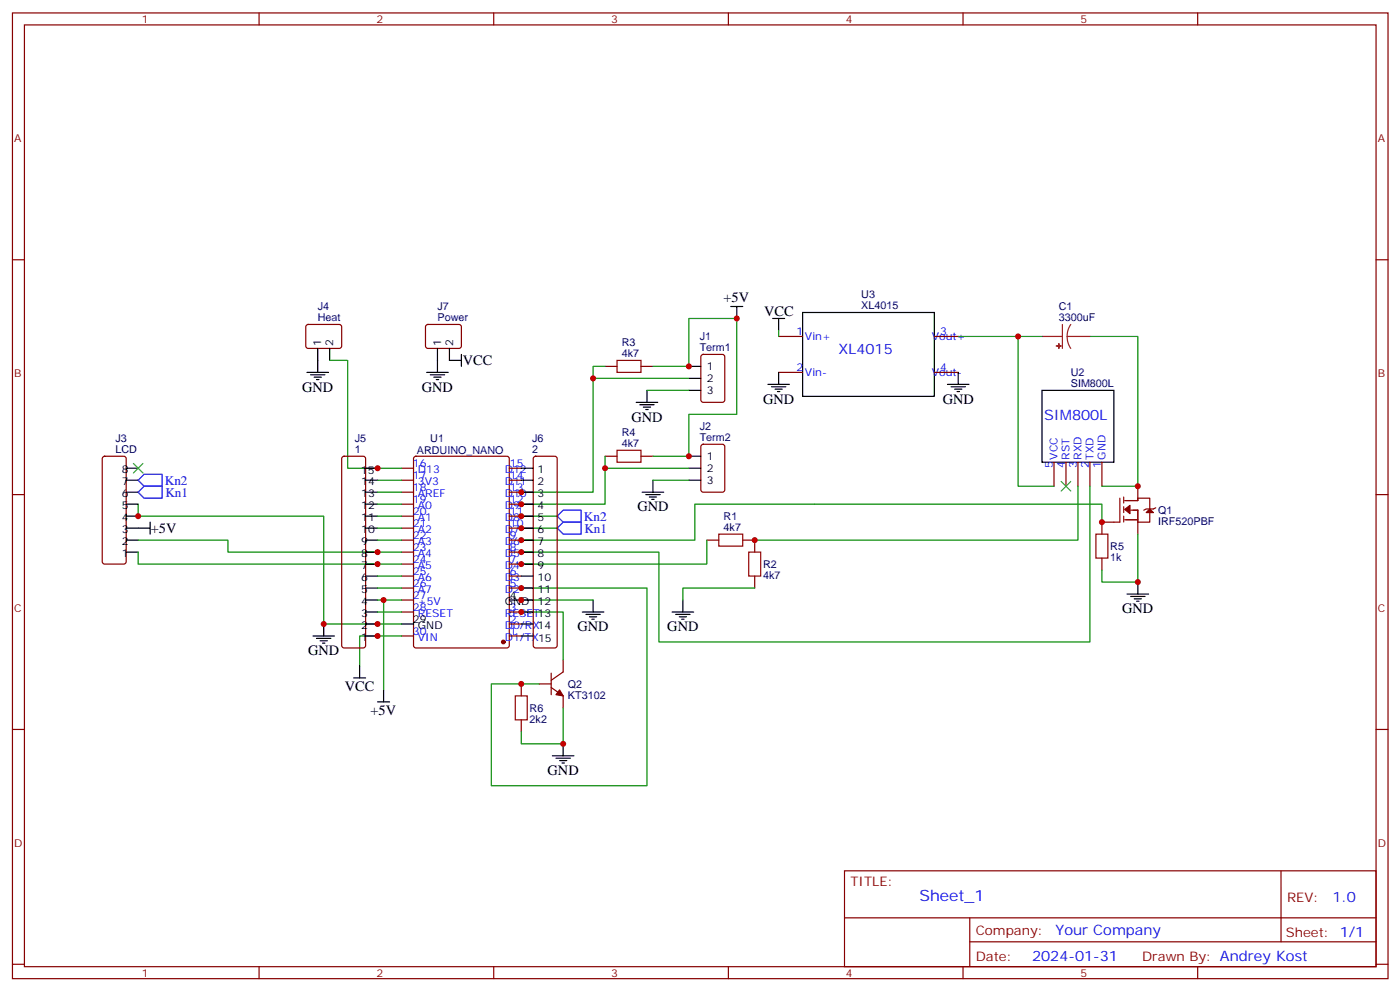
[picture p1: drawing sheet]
<svg xmlns="http://www.w3.org/2000/svg" width="413mm" height="292mm" viewBox="0 0 413 292" stroke-linecap="round" stroke-linejoin="round" font-family="sans-serif">
<g fill="none" stroke="#870000" stroke-width=".35">
<path d="M3.7 3.8h405.3v284.3h-405.3zM7.2 7.3h398.3v277.3h-398.3zM76.3 3.8v3.5M145.5 3.8v3.5M214.6 3.8v3.5M283.8 3.8v3.5M352.9 3.8v3.5M3.7 76.5h3.5M405.5 76.5h3.5M90.3 95.7l.5-.2 9.5 .1 .4 .6-.1 6-.6 .4-9.5-.1-.4-.6v-5.7zM125.6 95.7l.5-.2 9.4 .1 .5 .6-.1 6-.6 .4-9.5-.1-.4-.6v-5.7zM229.4 99.1h7.1"/>
<path d="M275.3 99.1h7.1M178.3 107.9h3.5M188.9 107.9h3.5M206.8 104.6l.4-.2h5.7l.6 .4 .1 13-.5 .6-5.9 .1-.6-.5-.1-12.9zM229.4 109.6h7.1M275.3 109.6h7.1M30.4 134.5l.4-.2h5.7l.5 .2 .2 .5v30.4l-.3 .5-.4 .2h-5.7l-.5-.2-.2-.5v-30.4zM100.9 134.5l.5-.2h5.6l.5 .2 .2 .5v55.1l-.2 .5-.5 .2h-5.6l-.5-.3-.2-.4v-55.1zM118.3 137.9h3.5M122.1 134.5l.5-.2h26.8l.6 .5 .1 55.3-.5 .6-27 .1-.7-.5-.1-55.3zM150.1 137.9h3.5M157.4 134.5l.4-.2h5.7l.5 .2 .2 .5v55.1l-.3 .5-.4 .2h-5.7l-.5-.3-.2-.4v-55.1z"/>
<path d="M178.3 134.3h3.5M188.9 134.3h3.5M206.8 131l.4-.2h5.7l.6 .4 .1 13-.5 .7h-5.9l-.6-.4-.1-13zM310.6 136.1v7.1M314.1 136.1v7.1M317.6 136.1v7.1M321.2 136.1v7.1M324.7 136.1v7.1M3.7 145.6h3.5M118.3 159h3.5M118.3 155.5h3.5M118.3 152h3.5"/>
<path d="M118.3 148.4h3.5M118.3 144.9h3.5M118.3 141.4h3.5M150.1 159h3.5M150.1 155.5h3.5M150.1 152h3.5M150.1 148.4h3.5M150.1 144.9h3.5M150.1 141.4h3.5M208.3 159h3.5M218.9 159h3.5v3.6M328.2 153.7h-3.5v3.6"/>
<path d="M335.3 143.2v3.5h3.5v7h-3.5v3.6M340.6 149.5l-.7 .4h-2.2l-.7 .3M405.5 145.6h3.5M118.3 173.1h3.5M118.3 169.6h3.5M118.3 166.1h3.5M118.3 162.6h3.5M118.3 176.7h3.5M150.1 173.1h3.5M150.1 169.6h3.5M150.1 166.1h3.5M150.1 162.6h3.5"/>
<path d="M222.4 169.6v3.5M324.7 164.3v3.6M118.3 187.3h3.5M118.3 180.2h3.5M150.1 187.3h3.5M150.1 183.7h3.5M150.1 180.2h3.5M162.4 198.2v6.3M165.9 194.3v3.5l-3.5 2.5M3.7 214.8h3.5M153.6 201.4v3.5M153.6 211.9v3.6"/>
<path d="M158.9 201.4h3.5M162.4 202.4l3.5 2.5v3.5M405.5 214.8h3.5M248.8 256.4h156.7v28.2h-156.7zM377.5 256.4v20.9M248.9 270.2h156.5M285.8 277.3h119.6M285.8 270.2v14.2M3.7 283.9h3.5M76.3 284.6v3.5M145.5 284.6v3.5M214.6 284.6v3.5"/>
<path d="M283.8 284.6v3.5M352.9 284.6v3.5M405.5 283.9h3.5"/>
</g>
<g fill="#870000" stroke="#870000" stroke-width=".35">
<path d="M331.4 150l1.6-1.2v2.4z"/>
<path d="M337.7 150.9l1.1-1 1.1 1z"/>
<path d="M164.9 203.1l1 1.8-2.1-.4z"/>
<circle cx="148.3" cy="189" r=".53"/>
</g>
<g fill="none" stroke="#000" stroke-width=".35">
<path d="M215.3 90.2h3.6M217.1 90.2v3.6M227.7 93.8h3.5M229.4 93.8v3.5M236.5 92h38.8v24.7h-38.8zM90.5 109.6h6.3M91.5 110.3h4.2M92.6 111.1h2.1M93.3 111.8h.7M93.6 102.6v7M97.2 102.6v3.5M125.7 109.6h6.4"/>
<path d="M126.8 110.3h4.2M127.8 111.1h2.2M128.6 111.8h.7M128.9 102.6v7M132.4 102.6v3.5h3.6M136 104.4v3.5M187.5 118.5h6.3M188.5 119.2h4.3M189.6 119.9h2.1M190.6 114.9v3.6M203 114.9h3.5M203 107.9h3.5"/>
<path d="M203 111.4h3.5M226.3 113.2h6.3M227.3 113.9h4.3M228.4 114.6h2.1M229.1 115.3h.7M229.4 109.6v3.6M279.2 113.2h6.3M280.2 113.9h4.3M281.3 114.6h2.1M282 115.3h.7M282.4 109.6v3.6M307.1 114.9h21.1v21.2h-21.1z"/>
<path d="M37.2 137.9h3.5M107.7 137.9h3.6M153.6 137.9h3.5M190.3 120.6h.7M203 134.3h3.5M203 137.9h3.5M37.2 141.4h3.5M37.2 159h3.5M37.2 155.5h7M37.2 152h3.5M37.2 148.4h3.5M37.2 144.9h3.5"/>
<path d="M44.2 153.7v3.6M107.7 141.4h3.6M107.7 159h3.6M107.7 155.5h3.6M107.7 152h3.6M107.7 148.4h3.6M107.7 144.9h3.6M153.6 141.4h3.5M153.6 159h3.5M153.6 155.5h3.5M153.6 152h3.5M153.6 148.4h3.5"/>
<path d="M153.6 144.9h3.5M189.2 144.9h6.4M190.3 145.6h4.2M191.3 146.3h2.2M192.1 147h.7M192.4 141.4v3.5M203 141.4h3.5M37.2 162.6h3.5M107.7 176.7h3.6M107.7 162.6h3.6M107.7 173.1h3.6M107.7 169.6h3.6"/>
<path d="M107.7 166.1h3.6M150.1 176.7h7M153.6 162.6h3.5M153.6 173.1h3.5M153.6 169.6h3.5M153.6 166.1h3.5M174.8 176.7v3.5M201.2 176.7v3.5M332.1 174.9h6.4M333.2 175.6h4.2M334.2 176.3h2.1M334.9 177h.7"/>
<path d="M335.3 171.4v3.5M92.2 187.3h6.4M93.3 188h4.2M94.3 188.7h2.1M95 189.4h.7M95.4 183.7v3.6M104.2 199.6h3.5M106 196.1v3.5M107.7 183.7h3.6M107.7 180.2h3.6M107.7 187.3h3.6M118.3 183.7h3.5"/>
<path d="M153.6 183.7h3.5M153.6 180.2h3.5M153.6 187.3h3.5M171.6 180.2h6.3M172.6 180.9h4.3M173.7 181.6h2.1M174.4 182.3h.7M198 180.2h6.4M199.1 180.9h4.2M200.2 181.6h2.1M200.9 182.3h.7M111.3 206.7h3.5"/>
<path d="M113 203.1v3.6M165.9 219v3.5M162.8 222.5h6.3M163.8 223.2h4.3M164.9 223.9h2.1M165.6 224.6h.7"/>
</g>
<g fill="none" stroke="#a10000" stroke-width=".35">
<path d="M181.8 106.1h7.1v3.5h-7.1zM181.8 132.6h7.1v3.5h-7.1zM211.8 157.3h7.1v3.5h-7.1zM322.9 157.3h3.6v7h-3.6zM330 146.7v7h-1.8M331.1 146.3v1.8M331.1 149.2v1.7M331.1 152v1.7M331.4 153h3.9M333.2 150.2h2.1v3.5M335.3 146.7v.7h-3.9M220.6 162.6h3.6v7h-3.6z"/>
<path d="M151.8 204.9h3.6v7h-3.6z"/>
</g>
<g fill="none" stroke="#008700" stroke-width=".35">
<path d="M229.4 97.3v1.8M282.4 99.1h24.7M300 99.1v44.1h10.6M321.2 99.1h14.1v44.1h-10.6M97.2 106.1h5.2v31.8h15.9M174.8 111.4h28.2M178.3 107.9h-3.5v37h-21.2M190.6 114.9h12.4M192.4 107.9h10.6v-14.1h14.1v28.2h-14.1v12.3h-10.6M178.3 134.3v14.1h-24.7M178.3 137.9h24.7M40.7 148.4v3.6h54.7v31.7h22.9"/>
<path d="M40.7 159h26.5v3.6h51.1M111.3 141.4h7M111.3 155.5h7M111.3 152h7M111.3 144.9h7M111.3 148.4h7M111.3 159h7M153.6 155.5h10.6M153.6 152h10.6M192.4 141.4h10.6M208.3 159v7.1h-54.7M317.6 143.2v15.8h-95.2"/>
<path d="M321.2 143.2v45.8h-127v-26.4h-40.6M324.7 153.7v-5.3h-119.9v10.6h-51.2M335.3 157.3v14.1h-10.6v-3.5M40.7 162.6v3.5h77.6M111.3 176.7h7M111.3 169.6h7M111.3 173.1h7M113 176.7v26.4M153.6 173.1h37v58.3h-45.8v-30h14.1M153.6 176.7h21.2M222.4 173.1h-21.2v3.6M111.3 180.2h7"/>
<path d="M118.3 187.3h-12.3v8.8M153.6 180.2h12.3v14.1M165.9 208.4v10.6h-12.3v-3.5"/>
</g>
<path d="M307.1 99.1h6M313.1 95.5v7.1M314.5 99.1l.2 1.8 .8 1.7M314.5 99.1h6.7M315.5 95.5l-.8 1.7-.2 1.9" fill="none" stroke="#8c2424" stroke-width=".35"/>
<g fill="#8c2424" stroke="#8c2424" stroke-width=".35">
<path d="M312 101.2v1.4z"/>
<path d="M311.3 101.8l1.4 .1z"/>
</g>
<path d="M40.7 141.4l1.8-1.8h5.3v3.6h-5.3zM40.7 144.9l1.8-1.7h5.3v3.5h-5.3zM164.2 152l1.7-1.8h5.3v3.5h-5.3zM164.2 155.5l1.7-1.8h5.3v3.6h-5.3z" fill="none" stroke="#00f" stroke-width=".35"/>
<path d="M39.3 136.5l2.8 2.8M42.1 136.5l-2.8 2.8M312.7 141.7l2.8 2.9M315.5 141.7l-2.8 2.9" fill="none" stroke="#3c3" stroke-width=".35"/>
<g fill="#c00">
<circle cx="217.1" cy="93.8" r=".88"/>
<circle cx="222.4" cy="159" r=".88"/>
<circle cx="203" cy="134.3" r=".88"/>
<circle cx="203" cy="107.9" r=".88"/>
<circle cx="335.3" cy="143.2" r=".88"/>
<circle cx="178.3" cy="137.9" r=".88"/>
<circle cx="174.8" cy="111.4" r=".88"/>
<circle cx="324.7" cy="153.7" r=".88"/>
<circle cx="335.3" cy="171.4" r=".88"/>
<circle cx="165.9" cy="219" r=".88"/>
<circle cx="153.6" cy="201.4" r=".88"/>
<circle cx="95.4" cy="183.7" r=".88"/>
<circle cx="300" cy="99.1" r=".88"/>
<circle cx="111.3" cy="187.3" r=".88"/>
<circle cx="111.3" cy="183.7" r=".88"/>
<circle cx="111.3" cy="166.1" r=".88"/>
<circle cx="111.3" cy="162.6" r=".88"/>
<circle cx="111.3" cy="137.9" r=".88"/>
<circle cx="153.6" cy="144.9" r=".88"/>
<circle cx="153.6" cy="148.4" r=".88"/>
<circle cx="153.6" cy="152" r=".88"/>
<circle cx="153.6" cy="155.5" r=".88"/>
<circle cx="153.6" cy="159" r=".88"/>
<circle cx="153.6" cy="162.6" r=".88"/>
<circle cx="153.6" cy="166.1" r=".88"/>
<circle cx="153.6" cy="173.1" r=".88"/>
<circle cx="153.6" cy="176.7" r=".88"/>
<circle cx="153.6" cy="180.2" r=".88"/>
<circle cx="40.7" cy="152" r=".88"/>
<circle cx="113" cy="176.7" r=".88"/>
</g>
<text font-size="4.6" fill="#00f" x="270.9" y="265.4">Sheet_1</text>
<g font-size="4.2">
<text x="213.2" y="89.1">+5V</text>
<text x="225.2" y="93.1">VCC</text>
<text x="136.4" y="107.5">VCC</text>
<text x="89" y="115.3">GND</text>
<text x="124.3" y="115.3">GND</text>
<text x="224.9" y="118.8">GND</text>
<text x="277.8" y="118.8">GND</text>
<text x="186.1" y="124.1">GND</text>
<text x="187.8" y="150.6">GND</text>
<text x="44.4" y="156.9">+5V</text>
<text x="170.2" y="185.8">GND</text>
<text x="196.6" y="185.8">GND</text>
<text x="330.7" y="180.6">GND</text>
<text x="90.8" y="192.9">GND</text>
<text x="101.6" y="203.6">VCC</text>
<text x="109.1" y="210.6">+5V</text>
<text x="161.4" y="228.2">GND</text>
</g>
<g font-size="4.2" fill="#00f">
<text x="247.1" y="104.4">XL4015</text>
<text x="307.7" y="123.6">SIM800L</text>
<text x="392.6" y="265.7">1.0</text>
<text x="311" y="275.2">Your Company</text>
<text x="304.1" y="283">2024-01-31</text>
</g>
<g font-size="3.9" fill="#00f">
<text x="48.6" y="142.7">Kn2</text>
<text x="48.7" y="146.2">Kn1</text>
<text x="172.1" y="153.3">Kn2</text>
<text x="172.2" y="156.8">Kn1</text>
</g>
<g font-size="3.9" fill="#800">
<text x="250.6" y="261">TITLE:</text>
<text x="379.2" y="265.7">REV:</text>
<text x="287.5" y="275.2">Company:</text>
<text x="378.9" y="275.8">Sheet: 1/1</text>
<text x="287.5" y="282.9">Date:</text>
<text x="336.6" y="282.9">Drawn By: Andrey Kost</text>
</g>
<g font-size="3.2" fill="#800">
<text x="41.8" y="6.8">1</text>
<text x="110.9" y="6.8">2</text>
<text x="180.1" y="6.8">3</text>
<text x="249.2" y="6.8">4</text>
<text x="318.3" y="6.8">5</text>
<text x="4.2" y="41.9">A</text>
<text x="406" y="41.9">A</text>
<text x="4.2" y="111.1">B</text>
<text x="406" y="111.1">B</text>
<text x="4.2" y="180.2">C</text>
<text x="406" y="180.2">C</text>
<text x="4.2" y="249.3">D</text>
<text x="406" y="249.3">D</text>
<text x="41.8" y="287.6">1</text>
<text x="110.9" y="287.6">2</text>
<text x="180.1" y="287.6">3</text>
<text x="249.2" y="287.6">4</text>
<text x="318.3" y="287.6">5</text>
</g>
<g font-size="3.2" fill="#000080">
<text x="253.8" y="87.7">U3</text>
<text x="93.7" y="94.5">Heat</text>
<text x="93.7" y="91.2">J4</text>
<text x="128.9" y="94.5">Power</text>
<text x="128.9" y="91.2">J7</text>
<text x="253.8" y="90.9">XL4015</text>
<text x="312" y="94.5">3300uF</text>
<text x="312" y="91.2">C1</text>
<text x="183.2" y="101.8">R3</text>
<text x="206.2" y="100.1">J1</text>
<text x="183.2" y="105.1">4k7</text>
<text x="206.2" y="103.3">Term1</text>
<text x="315.5" y="113.9">SIM800L</text>
<text x="315.5" y="110.8">U2</text>
<text x="34" y="130.1">J3</text>
<text x="104.6" y="130.1">J5</text>
<text x="126.8" y="130.2">U1</text>
<text x="156.8" y="130.1">J6</text>
<text x="183.2" y="131.5">4k7</text>
<text x="183.2" y="128.3">R4</text>
<text x="206.2" y="129.8">Term2</text>
<text x="206.2" y="126.6">J2</text>
<text x="34" y="133.3">LCD</text>
<text x="104.6" y="133.3">1</text>
<text x="122.8" y="133.7">ARDUINO_NANO</text>
<text x="156.8" y="133.3">2</text>
<text x="213.2" y="153.1">R1</text>
<text x="341.3" y="154.6">IRF520PBF</text>
<text x="341.3" y="151.3">Q1</text>
<text x="213.2" y="156.2">4k7</text>
<text x="327.2" y="161.9">R5</text>
<text x="224.9" y="167.3">R2</text>
<text x="327.2" y="165.1">1k</text>
<text x="224.9" y="170.4">4k7</text>
<text x="167.4" y="202.5">Q2</text>
<text x="156.1" y="209.6">R6</text>
<text x="167.4" y="205.7">KT3102</text>
<text x="156.1" y="212.8">2k2</text>
</g>
<g font-size="3.2">
<text x="94.7" y="101.9" transform="rotate(-90 94.7 101.9)">1</text>
<text x="98.2" y="101.9" transform="rotate(-90 98.2 101.9)">2</text>
<text x="130" y="101.9" transform="rotate(-90 130 101.9)">1</text>
<text x="133.5" y="101.9" transform="rotate(-90 133.5 101.9)">2</text>
<text x="208.3" y="108.9">1</text>
<text x="208.3" y="112.5">2</text>
<text x="208.3" y="116">3</text>
<text x="208.3" y="135.4">1</text>
<text x="35.9" y="142.8">7</text>
<text x="35.9" y="139.3">8</text>
<text x="106.3" y="139.6">15</text>
<text x="106.4" y="142.8">14</text>
<text x="158.4" y="139.3">1</text>
<text x="158.4" y="142.8">2</text>
<text x="208.3" y="142.5">3</text>
<text x="208.3" y="138.9">2</text>
<text x="35.9" y="149.9">5</text>
<text x="35.9" y="146.3">6</text>
<text x="106.4" y="149.9">12</text>
<text x="106.4" y="146.3">13</text>
<text x="158.4" y="146.3">3</text>
<text x="158.4" y="149.9">4</text>
<text x="35.9" y="153.4">4</text>
<text x="106.4" y="153.4">11</text>
<text x="158.4" y="153.4">5</text>
<text x="35.9" y="160.4">2</text>
<text x="35.9" y="156.9">3</text>
<text x="106.4" y="160.4">9</text>
<text x="106.4" y="156.9">10</text>
<text x="158.4" y="156.9">6</text>
<text x="158.4" y="160.4">7</text>
<text x="35.9" y="164">1</text>
<text x="106.4" y="167.5">7</text>
<text x="106.4" y="164">8</text>
<text x="158.4" y="164">8</text>
<text x="158.4" y="167.5">9</text>
<text x="106.4" y="171">6</text>
<text x="158.4" y="171">10</text>
<text x="106.4" y="178.1">4</text>
<text x="106.4" y="174.6">5</text>
<text x="148.8" y="178.1">GND</text>
<text x="150.2" y="176.3">4</text>
<text x="158.4" y="174.6">11</text>
<text x="158.4" y="178.1">12</text>
<text x="106.4" y="185.1">2</text>
<text x="106.4" y="181.6">3</text>
<text x="121.7" y="183.4">29</text>
<text x="123.2" y="185.1">GND</text>
<text x="106.4" y="188.7">1</text>
</g>
<g font-size="3.2" fill="#00f">
<text x="234.7" y="98.7">1</text>
<text x="237.2" y="100.1">Vin+</text>
<text x="274.6" y="100.1">Vout+</text>
<text x="277.1" y="98.7">3</text>
<text x="234.7" y="109.3">2</text>
<text x="237.2" y="110.7">Vin-</text>
<text x="274.6" y="110.7">Vout-</text>
<text x="277.1" y="109.3">4</text>
<text x="121.7" y="137.5">16</text>
<text x="150.2" y="137.5">15</text>
<text x="310.2" y="137.9" transform="rotate(-90 310.2 137.9)">5</text>
<text x="311.6" y="135.4" transform="rotate(-90 311.6 135.4)">VCC</text>
<text x="313.8" y="137.9" transform="rotate(-90 313.8 137.9)">4</text>
<text x="315.2" y="135.4" transform="rotate(-90 315.2 135.4)">RST</text>
<text x="317.3" y="137.9" transform="rotate(-90 317.3 137.9)">3</text>
<text x="318.7" y="135.4" transform="rotate(-90 318.7 135.4)">RXD</text>
<text x="320.8" y="137.9" transform="rotate(-90 320.8 137.9)">2</text>
<text x="322.2" y="135.4" transform="rotate(-90 322.2 135.4)">TXD</text>
<text x="324.3" y="137.9" transform="rotate(-90 324.3 137.9)">1</text>
<text x="325.8" y="135.4" transform="rotate(-90 325.8 135.4)">GND</text>
<text x="121.7" y="141">17</text>
<text x="123.2" y="139.3">D13</text>
<text x="123.2" y="142.8">3V3</text>
<text x="148.8" y="142.8">D11</text>
<text x="148.8" y="139.3">D12</text>
<text x="150.2" y="141">14</text>
<text x="121.7" y="144.6">18</text>
<text x="121.7" y="148.1">19</text>
<text x="123.2" y="146.3">AREF</text>
<text x="123.2" y="149.9">A0</text>
<text x="148.8" y="149.9">D9</text>
<text x="148.8" y="146.3">D10</text>
<text x="150.2" y="148.1">12</text>
<text x="150.2" y="144.6">13</text>
<text x="121.7" y="151.6">20</text>
<text x="121.7" y="155.2">21</text>
<text x="123.2" y="153.4">A1</text>
<text x="148.8" y="153.4">D8</text>
<text x="150.2" y="155.2">10</text>
<text x="150.2" y="151.6">11</text>
<text x="121.7" y="158.7">22</text>
<text x="123.2" y="156.9">A2</text>
<text x="123.2" y="160.4">A3</text>
<text x="148.8" y="160.4">D6</text>
<text x="148.8" y="156.9">D7</text>
<text x="150.2" y="158.7">9</text>
<text x="121.7" y="162.2">23</text>
<text x="121.7" y="165.7">24</text>
<text x="123.2" y="164">A4</text>
<text x="123.2" y="167.5">A5</text>
<text x="148.8" y="167.5">D4</text>
<text x="148.8" y="164">D5</text>
<text x="150.2" y="165.7">7</text>
<text x="150.2" y="162.2">8</text>
<text x="121.7" y="169.3">25</text>
<text x="121.7" y="172.8">26</text>
<text x="123.2" y="171">A6</text>
<text x="148.8" y="171">D3</text>
<text x="150.2" y="172.8">5</text>
<text x="150.2" y="169.3">6</text>
<text x="121.7" y="176.3">27</text>
<text x="121.7" y="179.8">28</text>
<text x="123.2" y="174.6">A7</text>
<text x="123.2" y="178.1">+5V</text>
<text x="148.8" y="174.6">D2</text>
<text x="150.2" y="179.8">3</text>
<text x="123.2" y="181.6">RESET</text>
<text x="148.8" y="185.1">D0/RX14</text>
<text x="148.8" y="181.6">RESET13</text>
<text x="150.2" y="183.4">2</text>
<text x="121.7" y="186.9">30</text>
<text x="123.2" y="188.7">VIN</text>
<text x="148.8" y="188.7">D1/TX15</text>
<text x="150.2" y="186.9">1</text>
</g>
</svg>
